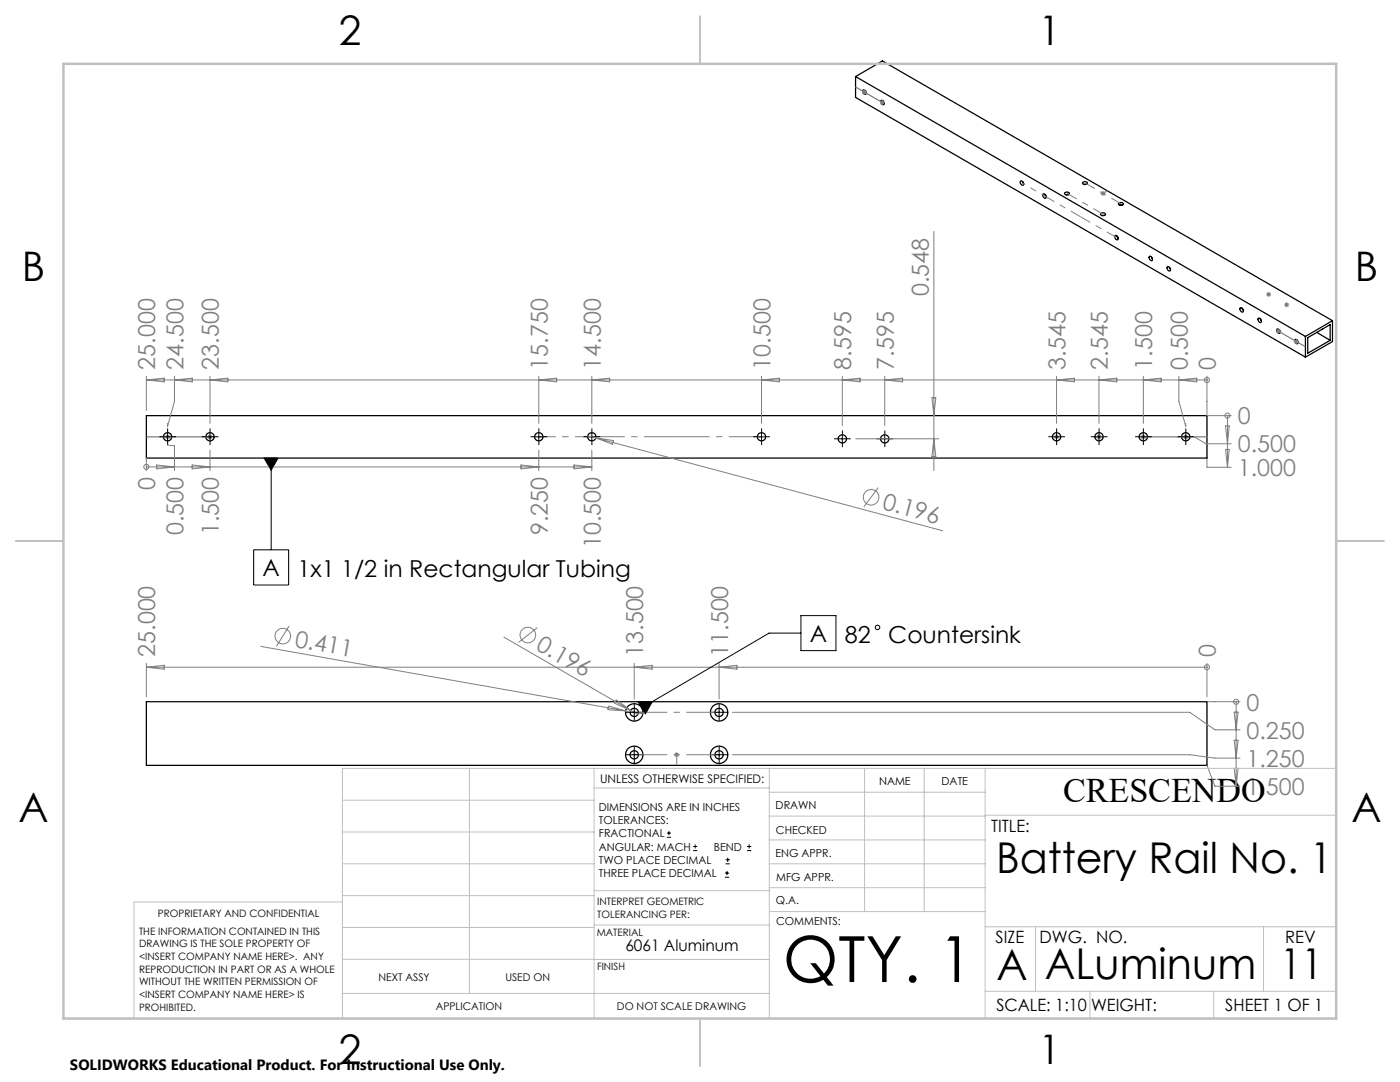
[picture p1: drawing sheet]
<svg xmlns="http://www.w3.org/2000/svg" width="279mm" height="216mm" viewBox="0 0 279 216" stroke-linecap="round" stroke-linejoin="round" font-family="sans-serif">
<g fill="none" stroke="#000" stroke-width=".25">
<path d="M170.7 15.3v4.1l89.8 51.9M170.7 15.3l89.8 51.8M170.7 15.3l5.4-3.1 89.8 51.8M172.3 18a.56 .56 0 0 1 .5 .8 .56 .56 0 0 1-.5-.8zM172.6 18.1l.3 .4M175.8 20.1a.47 .47 0 0 1 .6 .2 .47 .47 0 0 1-.2 .6l-.3-.3zM176.2 20.1l.3 .4M203.7 36.1a.58 .58 0 0 1 .5 .9 .58 .58 0 0 1-.5-.9zM204.1 36.2l.2 .4M208.1 38.8a.47 .47 0 0 1 .6 .2 .47 .47 0 0 1-.1 .6l-.5-.5zM208.6 38.8l.2 .4M212.5 38.5a.52 .52 0 0 1 .5-.2 .52 .52 0 0 1 .4 .4 .5 .5 0 0 1-.5 .2 .5 .5 0 0 1-.4-.4z"/>
<path d="M212.7 38.9h.4M216.1 36.4a.52 .52 0 0 1 .5-.2 .52 .52 0 0 1 .4 .5 .51 .51 0 0 1-.6 .1 .51 .51 0 0 1-.3-.4zM216.3 36.8h.4M219.7 42.7a.5 .5 0 0 1 .5-.3 .5 .5 0 0 1 .4 .5 .51 .51 0 0 1-.5 .2 .51 .51 0 0 1-.4-.4zM219.9 43h.4M222.5 47.1a.47 .47 0 0 1 .6 .2 .47 .47 0 0 1-.1 .6l-.4-.3zM222.9 47.1l.2 .4M223.3 40.5l.4-.1 .5 .2a.47 .47 0 0 1-.5 .4 .47 .47 0 0 1-.5-.4zM223.5 40.9h.4M229.3 51.2a.47 .47 0 0 1 .6 .2 .47 .47 0 0 1-.1 .6l-.4-.3zM229.8 51.3l.2 .3M233 53.2a.51 .51 0 0 1 .5 .3 .51 .51 0 0 1-.1 .6l-.4-.3-.1-.4z"/>
<path d="M233.4 53.3l.2 .4M247.5 61.5a.47 .47 0 0 1 .5 .2 .47 .47 0 0 1-.1 .6l-.4-.3zM247.9 61.5l.2 .4M251.1 63.5a.54 .54 0 0 1 .5 .3 .54 .54 0 0 1-.1 .6l-.4-.3-.1-.4zM251.5 63.6l.2 .4M254.8 65.7a.5 .5 0 0 1 .6 .2 .5 .5 0 0 1 0 .6h-.3l-.2-.3zM255.3 65.8l.2 .3M258.4 67.8a.47 .47 0 0 1 .6 .2 .47 .47 0 0 1-.1 .6l-.4-.3zM258.9 67.8l.2 .4M260.5 67.1v4.2M261 67.4l4.5-2.6v3.1l-4.5 2.6zM262.8 66.3l2.7 1.6"/>
<path d="M264 65.6l-.2 .2M265.9 64l-5.4 3.1M265.9 64v4.2l-5.4 3.1M29.2 82.9h211.7v8.5h-211.7zM29.2 140h211.7v12.7h-211.7z"/>
<circle cx="33.4" cy="87.2" r=".82"/>
<circle cx="41.9" cy="87.2" r=".82"/>
<circle cx="107.5" cy="87.2" r=".82"/>
<circle cx="118.1" cy="87.2" r=".82"/>
<circle cx="152" cy="87.2" r=".82"/>
<circle cx="168.1" cy="87.6" r=".82"/>
<circle cx="176.6" cy="87.6" r=".82"/>
<circle cx="210.9" cy="87.2" r=".82"/>
<circle cx="219.3" cy="87.2" r=".82"/>
<circle cx="228.2" cy="87.2" r=".82"/>
<circle cx="236.6" cy="87.2" r=".82"/>
<circle cx="126.6" cy="150.6" r=".82"/>
<circle cx="126.6" cy="142.1" r=".82"/>
<circle cx="126.6" cy="142.2" r="1.74"/>
<circle cx="126.6" cy="150.6" r="1.74"/>
<circle cx="143.5" cy="150.6" r=".82"/>
<circle cx="143.5" cy="142.1" r=".82"/>
<circle cx="143.5" cy="142.2" r="1.74"/>
<circle cx="143.5" cy="150.6" r="1.74"/>
</g>
<g fill="none" stroke="#808080" stroke-width=".2">
<path d="M172 18.4h1M172.2 18l.7 .7M172.5 17.9v1M172.9 18l-.7 .7M176.1 20v1M175.6 20.5h1M175.8 20.1l.7 .7M176.5 20.1l-.7 .7M219.6 38.6h1M219.8 38.2l.7 .7M220.1 38.1v1M220.5 38.2l-.7 .7"/>
<path d="M186.4 46.2v47.7M252.7 58.7h1M252.8 58.4l.7 .7M253.2 58.2v1M253.5 58.4l-.7 .7M29.2 75.8h211.7M29.2 75.1v6.8M29.2 75.8l3.6-.3v.7zM34.8 75.1v5l-1.4 5v-.6M34.8 75.8l3.6-.3v.7zM41.9 75.1v9.4M41.9 75.8l3.6-.3v.7z"/>
<path d="M107.5 75.1v9.4M107.5 75.8l3.6-.3v.7zM118.1 75.1v9.4M118.1 75.8l3.6-.3v.7zM152 75.1v9.4M152 75.8l3.5-.3v.7zM168.1 75.1v9.8M168.1 75.8l3.6-.3v.7zM176.6 75.1v9.8M176.6 75.8l3.5-.3v.7zM186 79.4h.8l-.4 3.5zM210.9 75.1v9.4"/>
<path d="M210.9 75.8l3.5-.3v.7zM219.3 75.1v9.4M219.3 75.8l3.6-.3v.7zM228.2 75.1v9.4M228.2 75.8l3.5-.3v.7zM235.3 75.1v5l1.3 5v-.6M235.3 75.8l3.5-.3v.7zM240.9 75.8h.1M240.9 75.1v7.8M254.6 66.1h1.1M254.8 65.7l.7 .7M255.1 65.6v1"/>
<path d="M255.5 65.7l-.7 .7M256.3 60.8h1M256.4 60.5l.7 .7M256.8 60.3v1M257.1 60.5l-.7 .7M258.2 68.2h1M258.4 67.8l.7 .7M258.7 67.7v1M259.1 67.8l-.7 .7M29.2 93.2h.1M29.2 91.4h.1M29.2 91.4v2.5"/>
<path d="M29.2 93.2h88.9M31.3 92.8l3.5 .4-3.5 .4zM32.9 87.2h1M33.1 86.8l.7 .7M33.4 88.8l1.4 .1v5M33.4 86.7v1M33.8 86.8l-.7 .7M38.3 92.8l3.6 .4-3.6 .4zM41.4 87.2h1M41.6 86.8l.7 .7M41.9 89.8v4.1M41.9 86.7v1"/>
<path d="M42.3 86.8l-.7 .7M104 92.8l3.5 .4-3.5 .4zM107.5 89.8v4.1M114.5 92.8l3.6 .4-3.6 .4zM117.3 87l1.6 .4M118.1 89.8v4.1M118.9 87.4l69.2 18.5M118.9 87.4l3.5 .5-.2 .8zM170.8 87.6h16.6M175.3 97.3l-2.9 3.8M186.4 87.6l.4 3.5h-.8zM210.4 87.2h.9"/>
<path d="M210.5 86.8l.7 .7M210.9 86.7v1M211.2 86.8l-.7 .7M218.8 87.2h1M219 86.8l.7 .7M219.3 86.7v1M219.7 86.8l-.7 .7M227.7 87.2h1M227.8 86.8l.7 .7M228.2 86.7v1M228.5 86.8l-.7 .7M236.1 87.2h1"/>
<path d="M236.3 86.8l.7 .7M236.6 86.7v1M237 86.8l-.7 .7M238.3 87.2l2.4 1.3h5M240.9 82.9h4.8M240.9 91.4v1.8h4.8M240.9 82.9h.1M244.6 85h.7l-.3 3.5zM244.6 89.7h.7l-.3 3.5zM245 82.9v10.3M245 82.9h.1M29.2 132.4v6.6"/>
<path d="M29.2 133.1l3.6-.3v.7zM29.2 133.1h211.7M52 129l72.8 12.9M57.7 124.9l-2.5 4M100.5 127.1l25.4 14.6M107.2 125.2l-3.7 3M123 139.6l2.9 2.1-3.3-1.4zM126.6 132.4v7.1M126.6 133.1l3.5-.3v.7zM143.5 132.4v7.1M143.5 133.1l3.6-.3v.7zM240.9 133.1h.1"/>
<path d="M240.9 132.4v6.6M121.4 140.9l3.4 1-3.5-.3zM124.8 141.9l3.5 .6M125.9 141.7l1.4 .9M134.5 150.6h1M134.7 150.2l.7 .8M135 150.1v1M135.4 150.2l-.7 .8M146.2 150.6h91.3l5 .7h5M146.2 142.1h91.3l5 3.5h5M240.9 140h6.6M240.9 152.7l1.6 4.2h5"/>
<path d="M246.3 142.1h.8l-.4 3.5zM246.3 147.7h.8l-.4 3.6zM246.3 153.3h.8l-.4 3.6zM246.7 140v16.9M246.7 140h.1"/>
<circle cx="240.9" cy="75.8" r=".51"/>
<circle cx="29.2" cy="93.2" r=".5"/>
<circle cx="173.8" cy="99.2" r="1.55"/>
<circle cx="245" cy="82.9" r=".5"/>
<circle cx="56.4" cy="126.9" r="1.55"/>
<circle cx="105.3" cy="126.7" r="1.56"/>
<circle cx="240.9" cy="133.1" r=".5"/>
<circle cx="246.7" cy="140" r=".52"/>
</g>
<g fill="none" stroke="#000" stroke-width=".2">
<path d="M32.6 87.2h1.7M33.4 86.3v1.7M41.1 87.2h1.7M41.9 86.3v1.7M52.7 91.4h2.8l-1.4 2.4zM54.1 91.4v18.3M106.7 87.2h1.7M107.5 86.3v1.7M117.3 87.2h1.7M118.1 86.3v1.7M151.1 87.2h1.7M152 86.3v1.7"/>
<path d="M167.3 87.6h1.6M168.1 86.7v1.7M175.8 87.6h1.6M176.6 86.7v1.7M210 87.2h1.7M210.9 86.3v1.7M218.5 87.2h1.7M219.3 86.3v1.7M227.3 87.2h1.7M228.2 86.3v1.7M235.8 87.2h1.7M236.6 86.3v1.7"/>
<path d="M50.6 109.7h7v7h-7zM159.8 126.3h-6.3l-25.4 15M159.8 122.8h7v7h-7zM125.7 142.1h1.7M125.7 150.6h1.7M126.6 141.3v1.7M126.6 149.8v1.6M127.4 140.1l2.8-.1-1.4 2.5zM142.7 142.1h1.7M142.7 150.6h1.7M143.5 141.3v1.7M143.5 149.8v1.6"/>
<path d="M133.1 167.1h.8M133.1 166.2h.8M133.5 165.8v.9M138.3 169.7h.8M138.3 168.9h.8M138.7 168.5v.8M144.7 175h.8M144.7 174.2h.8M144.8 172.4h.9M144.8 171.6h.9M145.1 173.8v.8M145.2 171.1v.9"/>
<path d="M149.1 169.7h.8M149.1 168.9h.8M149.5 168.5v.8"/>
<circle cx="175.1" cy="125.2" r=".44"/>
</g>
<g fill="none" stroke="#000" stroke-width=".2" stroke-dasharray="15.2 1.3 1.3 1.3" stroke-linecap="butt">
<path d="M32.6 87.1h-.8M33.5 86.3v-.8M33.5 88v.8M34.3 87.1h.8M41.1 87.1h-.8M41.9 86.3v-.8M41.9 88v.8M42.8 87.1h.8M106.7 87.1h-.8M107.5 86.3v-.8M107.5 88v.8M108.4 87.1h.8"/>
<path d="M117.3 87.1h-.8M118.1 86.3v-.8M118.1 88v.8M119 87.1h.8M151.2 87.1h-.9M152 86.3v-.8M152 88v.8M152.8 87.1h.9M167.3 87.6h-.8M168.1 86.7v-.8M168.1 88.4v.8M169 87.6h.8"/>
<path d="M175.8 87.6h-.9M176.6 86.7v-.8M176.6 88.4v.8M177.4 87.6h.9M210 87.1h-.8M210.9 86.3v-.8M210.9 88v.8M211.7 87.1h.8M218.5 87.1h-.8M219.3 86.3v-.8M219.3 88v.8M220.2 87.1h.8"/>
<path d="M227.4 87.1h-.9M228.2 86.3v-.8M228.2 88v.8M229 87.1h.9M235.8 87.1h-.8M236.7 86.3v-.8M236.7 88v.8M237.5 87.1h.8M125.8 142.1h-.9M125.8 150.6h-.9M126.6 141.3v-.8M126.6 143v.8"/>
<path d="M126.6 149.8v-.9M126.6 151.4v.9M127.4 142.1h.9M127.4 150.6h.9M142.7 142.1h-.8M142.7 150.6h-.8M143.5 141.3v-.8M143.5 143v.8M143.5 149.8v-.9M143.5 151.4v.9M144.4 142.1h.8M144.4 150.6h.8"/>
</g>
<path d="M170.7 17.4l5.4 3.1M255.1 66.1l5.4 3.1M29.2 87.2h12.7M228.2 87.2h12.7" fill="none" stroke="#808080" stroke-width=".25"/>
<path d="M221 38.1l-.9 .5M135.1 152.7v-2.1" fill="none" stroke="#808080" stroke-width=".2" stroke-dasharray="15.2 1.3 1.3 1.3" stroke-linecap="butt"/>
<path d="M135.1 87.1h16.9M135.1 87.1h-17M143.5 150.6h-16.9M143.5 142.1h-16.9" fill="none" stroke="#808080" stroke-width=".2" stroke-dasharray="15.2 1.3 1.3 1.3" stroke-dashoffset="8.7" stroke-linecap="butt"/>
<path d="M215.6 43.3l7.2 4.1M215.6 43.3l-7.1-4.2M220.1 42.7l-7.1-4.1M223.7 40.7l-7.2-4.2" fill="none" stroke="#808080" stroke-width=".2" stroke-dasharray="15.2 1.3 1.3 1.3" stroke-dashoffset="13" stroke-linecap="butt"/>
<path d="M208.5 39.1l-4.5-2.6" fill="none" stroke="#808080" stroke-width=".2" stroke-dasharray="15.2 1.3 1.3 1.3" stroke-dashoffset="14.6" stroke-linecap="butt"/>
<path d="M118.1 87.1h-10.6" fill="none" stroke="#808080" stroke-width=".2" stroke-dasharray="15.2 1.3 1.3 1.3" stroke-dashoffset="11.9" stroke-linecap="butt"/>
<g fill="none" stroke="#c0c0c0" stroke-width=".2">
<path d="M68.3 159.7h50.3M93.7 153.3v44.9M118.6 153.3v49.9M118.6 157.2h34.9M153.5 153.3v49.9M153.5 158.1h43.1M172.5 153.3v28.6M184.4 153.3v28.6M196.6 153.3v49.9M266.7 153.3h-198.4v49.9M68.3 178.7h50.3M68.3 172.4h50.3"/>
<path d="M68.3 166h50.3M68.3 180h-41.6v23.2M118.6 177.7h35M153.5 167.6h43.1M153.5 162.8h43.1M153.5 172.4h43.1M153.5 177.1h43.1M196.6 162.7h70.1M68.3 198.2h85.2M68.3 191.4l85.2 .1M68.3 185.1h50.3M118.6 184.6h35"/>
<path d="M153.6 181.9h43M196.6 197.8h70.1M196.6 184.9h70.1M206.7 184.9v12.9M217.5 197.8v5.4M242.2 197.8v5.4M252.2 184.9v12.9"/>
</g>
<path d="M139.7 3.2v9.5M3.1 107.9h9.6M266.7 107.9h9.5M139.7 203.2v9.6" fill="none" stroke="#c0c0c0" stroke-width=".25"/>
<path d="M12.7 12.7h254v190.5h-254z" fill="none" stroke="#c0c0c0" stroke-width=".5"/>
<path d="M52.7 91.4h2.8l-1.4 2.4zM127.4 140.1l2.8-.1-1.4 2.5z" fill="#000"/>
<text font-size="12.7" x="156.2" y="196">QTY. 1</text>
<g font-size="8.5">
<text x="198.8" y="174.2">Battery Rail No. 1</text>
<text x="198.9" y="195.5">A</text>
<text x="208.5" y="195.4">ALuminum</text>
<text x="255.5" y="195.4">11</text>
</g>
<g font-size="8.1">
<text x="67.6" y="8.9">2</text>
<text x="207.3" y="8.9">1</text>
<text x="4.4" y="56.2">B</text>
<text x="270.4" y="56.2">B</text>
<text x="3.7" y="164.1">A</text>
<text x="269.7" y="164.1">A</text>
<text x="67.6" y="212.4">2</text>
<text x="207.3" y="212.4">1</text>
</g>
<text font-size="6.9" x="212.2" y="160.1">CRESCENDO</text>
<g font-size="4.7" fill="#808080">
<text x="185.4" y="59.1" transform="rotate(-90 185.4 59.1)">0.548</text>
<text x="31" y="73.8" transform="rotate(-90 31 73.8)">25.000</text>
<text x="36.6" y="73.8" transform="rotate(-90 36.6 73.8)">24.500</text>
<text x="43.7" y="73.8" transform="rotate(-90 43.7 73.8)">23.500</text>
<text x="109.3" y="73.8" transform="rotate(-90 109.3 73.8)">15.750</text>
<text x="119.9" y="73.8" transform="rotate(-90 119.9 73.8)">14.500</text>
<text x="153.8" y="73.8" transform="rotate(-90 153.8 73.8)">10.500</text>
<text x="169.9" y="73.8" transform="rotate(-90 169.9 73.8)">8.595</text>
<text x="178.4" y="73.8" transform="rotate(-90 178.4 73.8)">7.595</text>
<text x="212.6" y="73.8" transform="rotate(-90 212.6 73.8)">3.545</text>
<text x="221.1" y="73.8" transform="rotate(-90 221.1 73.8)">2.545</text>
<text x="230" y="73.8" transform="rotate(-90 230 73.8)">1.500</text>
<text x="237" y="73.8" transform="rotate(-90 237 73.8)">0.500</text>
<text x="242.7" y="73.8" transform="rotate(-90 242.7 73.8)">0</text>
<text x="247" y="84.7">0</text>
<text x="247" y="90.3">0.500</text>
<text x="247" y="95">1.000</text>
<text x="31" y="97.8" transform="rotate(-90 31 97.8)">0</text>
<text x="175.9" y="101.5" transform="rotate(15 175.9 101.5)">0.196</text>
<text x="36.6" y="106.8" transform="rotate(-90 36.6 106.8)">0.500</text>
<text x="43.7" y="106.8" transform="rotate(-90 43.7 106.8)">1.500</text>
<text x="109.3" y="106.8" transform="rotate(-90 109.3 106.8)">9.250</text>
<text x="119.9" y="109.4" transform="rotate(-90 119.9 109.4)">10.500</text>
<text x="31" y="131.1" transform="rotate(-90 31 131.1)">25.000</text>
<text x="58.7" y="129" transform="rotate(10 58.7 129)">0.411</text>
<text x="106.7" y="129.5" transform="rotate(30 106.7 129.5)">0.196</text>
<text x="128.4" y="131.1" transform="rotate(-90 128.4 131.1)">13.500</text>
<text x="145.3" y="131.1" transform="rotate(-90 145.3 131.1)">11.500</text>
<text x="242.7" y="131.1" transform="rotate(-90 242.7 131.1)">0</text>
<text x="248.8" y="141.8">0</text>
<text x="248.8" y="147.4">0.250</text>
<text x="248.8" y="153">1.250</text>
<text x="248.8" y="158.6">1.500</text>
</g>
<g font-size="4.7">
<text x="52.4" y="115">A</text>
<text x="59.4" y="115.1">1x1 1/2 in Rectangular Tubing</text>
<text x="161.6" y="128.1">A</text>
<text x="168.6" y="128.2">82</text>
<text x="177.3" y="128.2">Countersink</text>
</g>
<g font-size="3.4">
<text x="197.8" y="166">TITLE:</text>
<text x="198.7" y="188.1">SIZE</text>
<text x="207.5" y="188.1">DWG. NO.</text>
<text x="256.5" y="188.2">REV</text>
<text x="198.8" y="201.7">SCALE: 1:10</text>
<text x="217.7" y="201.8">WEIGHT:</text>
<text x="244.5" y="201.7">SHEET 1 OF 1</text>
</g>
<text font-size="3.2" x="124.8" y="189.8">6061 Aluminum</text>
<text font-size="3" x="14" y="213.5">SOLIDWORKS Educational Product. For Instructional Use Only.</text>
<text font-size="2.4" x="119.8" y="156.2">UNLESS OTHERWISE SPECIFIED:</text>
<g font-size="2.2">
<text x="119.5" y="161.8">DIMENSIONS ARE IN INCHES</text>
<text x="154.8" y="161.4">DRAWN</text>
<text x="175.4" y="156.6">NAME</text>
<text x="187.9" y="156.7">DATE</text>
<text x="119.5" y="164.4">TOLERANCES:</text>
<text x="119.5" y="167.1">FRACTIONAL</text>
<text x="154.9" y="166.3">CHECKED</text>
<text x="119.5" y="169.7">ANGULAR: MACH</text>
<text x="119.5" y="172.4">TWO PLACE DECIMAL</text>
<text x="142.5" y="169.7">BEND</text>
<text x="154.8" y="171">ENG APPR.</text>
<text x="119.5" y="175">THREE PLACE DECIMAL</text>
<text x="154.9" y="175.7">MFG APPR.</text>
<text x="154.9" y="180.4">Q.A.</text>
<text x="154.9" y="184.6">COMMENTS:</text>
</g>
<g font-size="2.1">
<text x="75.5" y="195.7">NEXT ASSY</text>
<text x="100.9" y="195.7">USED ON</text>
<text x="86.9" y="201.5">APPLICATION</text>
<text x="123.1" y="201.6">DO NOT SCALE DRAWING</text>
</g>
<g font-size="2">
<text x="31.5" y="182.9">PROPRIETARY AND CONFIDENTIAL</text>
<text x="119.2" y="180.6">INTERPRET GEOMETRIC</text>
<text x="119.2" y="183.1">TOLERANCING PER:</text>
<text x="27.8" y="186.5">THE INFORMATION CONTAINED IN THIS</text>
<text x="27.8" y="189">DRAWING IS THE SOLE PROPERTY OF</text>
<text x="27.8" y="191.6">&lt;INSERT COMPANY NAME HERE&gt;. ANY</text>
<text x="119.1" y="186.7">MATERIAL</text>
<text x="27.8" y="194.1">REPRODUCTION IN PART OR AS A WHOLE</text>
<text x="27.8" y="196.6">WITHOUT THE WRITTEN PERMISSION OF</text>
<text x="119.1" y="193.5">FINISH</text>
<text x="27.8" y="199.1">&lt;INSERT COMPANY NAME HERE&gt; IS</text>
<text x="27.8" y="201.7">PROHIBITED.</text>
</g>
</svg>
